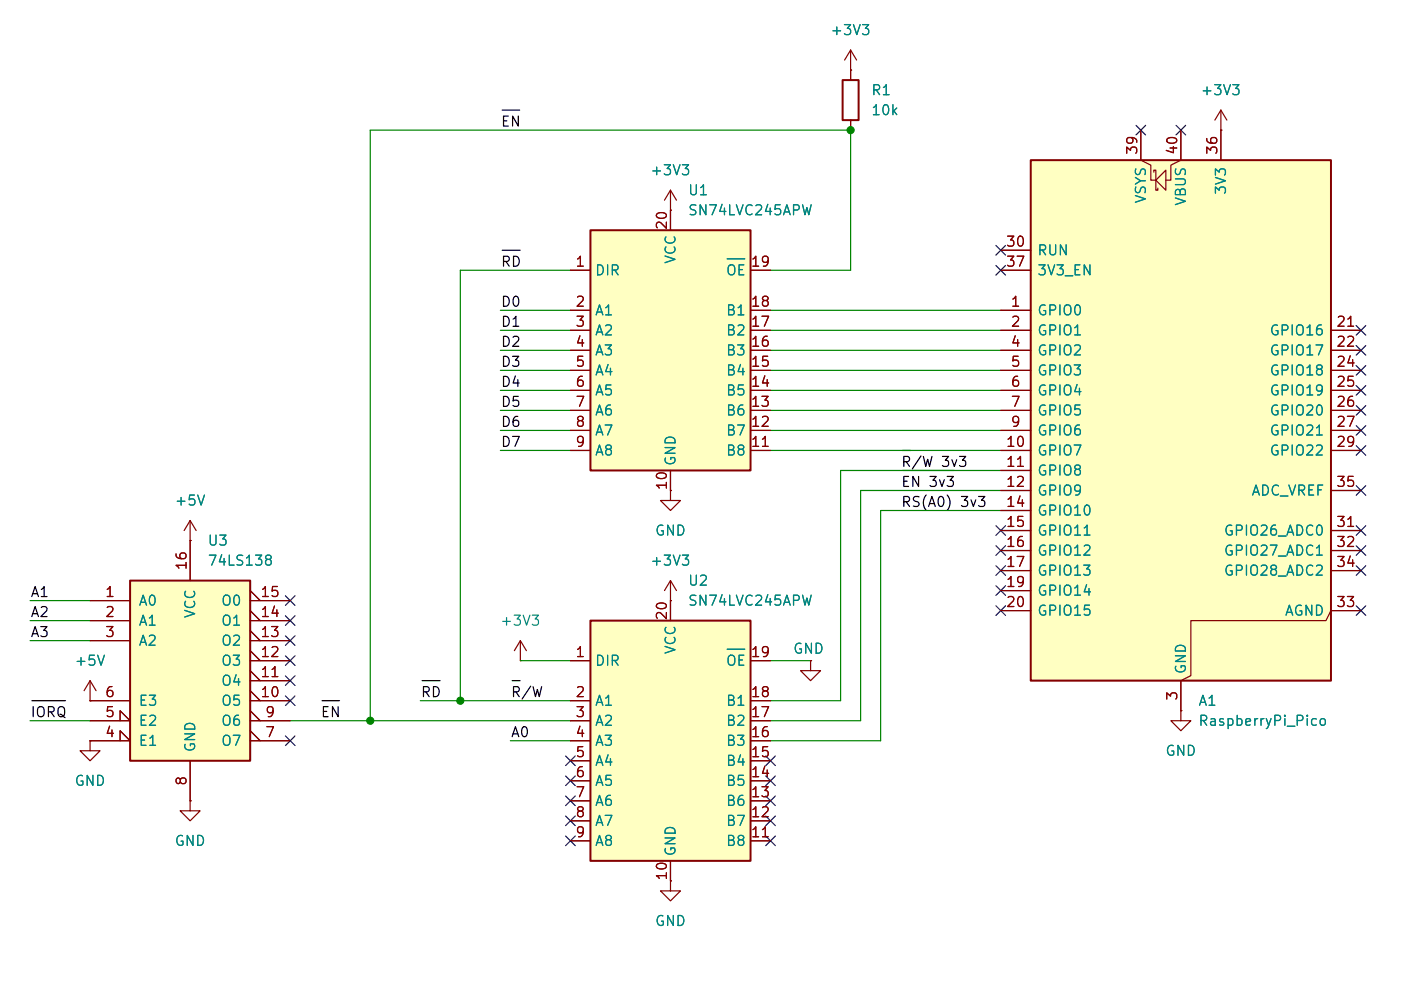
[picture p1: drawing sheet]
<svg xmlns="http://www.w3.org/2000/svg" width="178mm" height="127mm" viewBox="0 0 178 127" stroke-linecap="round" stroke-linejoin="round" font-family="sans-serif">
<g fill="none" stroke="#840000" stroke-width=".15">
<path d="M107.9 8.9h.1M107.9 6.4l-.7 1.2M107.9 6.4l.8 1.2M107.9 6.4v3.8M107.9 15.2v1.3M154.9 16.5h.1M154.9 14l-.7 1.2M154.9 14l.8 1.2M154.9 14v2.5M85.1 62.2v1.3h1.3l-1.3 1.3-1.3-1.3h1.3M85.1 62.2h.1M85.1 76.2h.1"/>
<path d="M85.1 73.7l-.8 1.2M85.1 73.7l.8 1.2M85.1 73.7v2.5M11.4 94v1.3h1.3l-1.3 1.2-1.2-1.2h1.2M11.4 94h.1M66 83.8h.1M66 81.3l-.7 1.3M66 81.3l.8 1.3M66 81.3v2.5M24.1 101.6v1.3h1.3l-1.3 1.2-1.2-1.2h1.2M24.1 101.6h.1"/>
</g>
<path d="M106.9 10.2h2.1v5h-2.1z" fill="none" stroke="#840000" stroke-width=".25"/>
<path d="M74.9 29.2h20.3v30.5h-20.3z" fill="#ffffc2"/>
<path d="M74.9 29.2h20.3v30.5h-20.3z" fill="none" stroke="#840000" stroke-width=".25"/>
<g fill="none" stroke="#840000" stroke-width=".15">
<path d="M72.4 34.3h2.5M72.4 39.4h2.5M85.1 26.7v2.5M95.2 34.3h2.6M95.2 39.4h2.6M72.4 41.9h2.5M72.4 44.5h2.5M72.4 47h2.5M72.4 49.5h2.5M72.4 52.1h2.5M72.4 54.6h2.5M72.4 57.2h2.5"/>
<path d="M85.1 59.7v2.5M95.2 41.9h2.6M95.2 44.5h2.6M95.2 47h2.6M95.2 49.5h2.6M95.2 52.1h2.6M95.2 54.6h2.6M95.2 57.2h2.6M11.4 88.9h.1M11.4 86.4l-.7 1.2M11.4 86.4l.8 1.2M11.4 86.4v2.5"/>
<path d="M85.1 111.8v1.2h1.3l-1.3 1.3-1.3-1.3h1.3M85.1 111.8h.1"/>
</g>
<path d="M92.3 32.8h2.2" fill="none" stroke="#008484" stroke-width=".15"/>
<path d="M16.5 73.7h15.2v22.8h-15.2z" fill="#ffffc2"/>
<path d="M16.5 73.7h15.2v22.8h-15.2z" fill="none" stroke="#840000" stroke-width=".25"/>
<g fill="none" stroke="#840000" stroke-width=".15">
<path d="M11.4 76.2h5.1M11.4 78.7h5.1M24.1 68.6h.1M24.1 66v7.7M24.1 66l-.7 1.3M24.1 66l.8 1.3M31.7 76.2h5.1M31.7 78.7h5.1M31.7 77.5l1.3 1.2M31.7 74.9l1.3 1.3M11.4 94h5.1l-1.3-1.3v1.3M11.4 91.4h5.1l-1.3-1.2v1.2"/>
<path d="M11.4 81.3h5.1M11.4 88.9h5.1M24.1 96.5v5.1M31.7 81.3h5.1M31.7 94h5.1M31.7 91.4h5.1M31.7 88.9h5.1M31.7 92.7l1.3 1.3M31.7 90.2l1.3 1.2M31.7 87.6l1.3 1.3M31.7 86.4h5.1M31.7 85.1l1.3 1.3"/>
<path d="M31.7 83.8h5.1M31.7 82.6l1.3 1.2M31.7 80l1.3 1.3M102.9 83.8v1.3h1.2l-1.2 1.3-1.3-1.3h1.3M102.9 83.8h.1M149.9 90.2v1.2h1.2l-1.2 1.3-1.3-1.3h1.3M149.9 90.2h.1"/>
</g>
<path d="M74.9 78.7h20.3v30.5h-20.3z" fill="#ffffc2"/>
<path d="M74.9 78.7h20.3v30.5h-20.3z" fill="none" stroke="#840000" stroke-width=".25"/>
<g fill="none" stroke="#840000" stroke-width=".15">
<path d="M85.1 26.7h.1M85.1 24.1v2.6M85.1 24.1l-.8 1.3M85.1 24.1l.8 1.3M85.1 76.2v2.5M72.4 83.8h2.5M72.4 88.9h2.5M72.4 91.4h2.5M72.4 94h2.5M72.4 96.5h2.5M72.4 99.1h2.5M95.2 83.8h2.6"/>
<path d="M95.2 88.9h2.6M95.2 91.4h2.6M95.2 94h2.6M95.2 96.5h2.6M95.2 99.1h2.6M72.4 101.6h2.5M72.4 104.1h2.5M72.4 106.7h2.5M85.1 109.2v2.6M95.2 101.6h2.6M95.2 104.1h2.6M95.2 106.7h2.6"/>
</g>
<path d="M92.3 82.4h2.2" fill="none" stroke="#008484" stroke-width=".15"/>
<path d="M130.8 20.3h38.1v66.1h-38.1z" fill="#ffffc2"/>
<path d="M130.8 20.3h38.1v66.1h-38.1z" fill="none" stroke="#840000" stroke-width=".25"/>
<g fill="none" stroke="#840000" stroke-width=".15">
<path d="M107.9 8.9h.1M107.9 8.9v1.3M107.9 15.2v1.3M144.8 16.5v3.8l1.2 .7v1.9h.7M149.9 16.5v3.8l-1.3 .7v1.9h-.6M154.9 16.5h.1M154.9 16.5v3.8M72.4 39.4h2.5M72.4 34.3h2.5M85.1 26.7h.1M85.1 26.7v2.5M95.2 39.4h2.6"/>
<path d="M95.2 34.3h2.6M127 39.4h3.8M127 31.8h3.8M127 34.3h3.8M146.4 21.8v-.2h.3v2.5h.2v-.2M146.7 22.9l1.3-1.3v2.5zM72.4 41.9h2.5M72.4 44.5h2.5M72.4 47h2.5M72.4 49.5h2.5M72.4 52.1h2.5M72.4 54.6h2.5"/>
<path d="M72.4 57.2h2.5M85.1 59.7v2.5M95.2 41.9h2.6M95.2 44.5h2.6M95.2 47h2.6M95.2 49.5h2.6M95.2 52.1h2.6M95.2 54.6h2.6M95.2 57.2h2.6M127 41.9h3.8M127 44.5h3.8M127 47h3.8"/>
<path d="M127 49.5h3.8M127 52.1h3.8M127 54.6h3.8M127 57.2h3.8M127 59.7h3.8M168.9 41.9h3.8M168.9 44.5h3.8M168.9 47h3.8M168.9 49.5h3.8M168.9 52.1h3.8M168.9 54.6h3.8M168.9 57.2h3.8"/>
<path d="M11.4 76.2h5.1M11.4 78.7h5.1M24.1 68.6h.1M24.1 68.6v5.1M31.7 76.2h5.1M31.7 78.7h5.1M31.7 77.5l1.3 1.2M31.7 74.9l1.3 1.3M85.1 76.2h.1M85.1 62.2h.1M85.1 76.2v2.5M127 62.2h3.8"/>
<path d="M127 64.8h3.8M127 67.3h3.8M127 69.9h3.8M127 72.4h3.8M127 74.9h3.8M127 77.5h3.8M168.9 62.2h3.8M168.9 67.3h3.8M168.9 69.9h3.8M168.9 72.4h3.8M172.7 77.5h-3.8l-.6 1.2h-17.2v7l-1.2 .7v3.8M11.4 94h5.1l-1.3-1.3v1.3"/>
<path d="M11.4 91.4h5.1l-1.3-1.2v1.2M11.4 88.9h.1M11.4 94h.1M11.4 88.9h5.1M11.4 81.3h5.1M24.1 96.5v5.1M31.7 83.8h5.1M31.7 88.9h5.1M31.7 91.4h5.1M31.7 94h5.1M31.7 81.3h5.1M31.7 92.7l1.3 1.3"/>
<path d="M31.7 90.2l1.3 1.2M31.7 87.6l1.3 1.3M31.7 86.4h5.1M31.7 85.1l1.3 1.3M31.7 82.6l1.3 1.2M31.7 80l1.3 1.3M72.4 83.8h2.5M72.4 88.9h2.5M72.4 91.4h2.5M72.4 94h2.5M72.4 96.5h2.5M72.4 99.1h2.5"/>
<path d="M95.2 83.8h2.6M95.2 88.9h2.6M95.2 91.4h2.6M95.2 94h2.6M95.2 96.5h2.6M95.2 99.1h2.6M102.9 83.8h.1M149.9 90.2h.1M24.1 101.6h.1M72.4 101.6h2.5M72.4 104.1h2.5M72.4 106.7h2.5"/>
<path d="M85.1 111.8h.1M85.1 109.2v2.6M95.2 101.6h2.6M95.2 104.1h2.6M95.2 106.7h2.6"/>
</g>
<path d="M63.7 14h2.3M63.7 31.7h2.3M114.5 59.7h6.6M114.5 57.1h1M4 88.9h4.3M40.9 88.9h2.2M53.6 86.4h2.3M65 86.4h1" fill="none" stroke="#000" stroke-width=".15"/>
<g fill="none" stroke="#008400" stroke-width=".15">
<path d="M63.5 39.4h8.9M72.4 34.3h-14v54.6M97.8 34.3h10.1v-17.8h-60.9v74.9M97.8 39.4h29.2M63.5 49.5h8.9M63.5 54.6h8.9M63.5 52.1h8.9M63.5 47h8.9M63.5 44.5h8.9M63.5 41.9h8.9M63.5 57.2h8.9M97.8 49.5h29.2"/>
<path d="M97.8 54.6h29.2M97.8 52.1h29.2M97.8 47h29.2M97.8 44.5h29.2M97.8 41.9h29.2M97.8 57.2h29.2M127 59.7h-20.3v29.2h-8.9M3.8 76.2h7.6M3.8 78.7h7.6M127 62.2h-17.8v29.2h-11.4M127 64.8h-15.2v29.2h-14M3.8 91.4h7.6"/>
<path d="M3.8 81.3h7.6M36.8 91.4h35.6M53.3 88.9h19.1M64.8 94h7.6M66 83.8h6.4M97.8 83.8h5.1"/>
</g>
<g fill="none" stroke="#000084" stroke-width=".15">
<path d="M144.2 15.9l1.2 1.2M145.4 15.9l-1.2 1.2M149.3 15.9l1.2 1.2M150.5 15.9l-1.2 1.2M126.4 31.1l1.2 1.3M126.4 33.7l1.2 1.2M127.6 31.1l-1.2 1.3M127.6 33.7l-1.2 1.2M172.1 48.9l1.2 1.2M172.1 46.4l1.2 1.2M172.1 54l1.2 1.2M172.1 41.3l1.2 1.2"/>
<path d="M172.1 43.8l1.2 1.3M172.1 56.5l1.2 1.3M172.1 51.5l1.2 1.2M173.3 48.9l-1.2 1.2M173.3 46.4l-1.2 1.2M173.3 54l-1.2 1.2M173.3 41.3l-1.2 1.2M173.3 43.8l-1.2 1.3M173.3 56.5l-1.2 1.3M173.3 51.5l-1.2 1.2M36.2 78.1l1.2 1.2M36.2 75.6l1.2 1.2"/>
<path d="M37.4 78.1l-1.2 1.2M37.4 75.6l-1.2 1.2M126.4 71.8l1.2 1.2M126.4 69.2l1.2 1.3M126.4 74.3l1.2 1.2M126.4 66.7l1.2 1.2M126.4 76.9l1.2 1.2M127.6 71.8l-1.2 1.2M127.6 69.2l-1.2 1.3M127.6 74.3l-1.2 1.2M127.6 66.7l-1.2 1.2M127.6 76.9l-1.2 1.2"/>
<path d="M172.1 69.2l1.2 1.3M172.1 76.9l1.2 1.2M172.1 66.7l1.2 1.2M172.1 61.6l1.2 1.2M172.1 71.8l1.2 1.2M173.3 69.2l-1.2 1.3M173.3 76.9l-1.2 1.2M173.3 66.7l-1.2 1.2M173.3 61.6l-1.2 1.2M173.3 71.8l-1.2 1.2M36.2 93.4l1.2 1.2M36.2 88.3l1.2 1.2"/>
<path d="M36.2 85.8l1.2 1.2M36.2 83.2l1.2 1.2M36.2 80.7l1.2 1.2M37.4 93.4l-1.2 1.2M37.4 88.3l-1.2 1.2M37.4 85.8l-1.2 1.2M37.4 83.2l-1.2 1.2M37.4 80.7l-1.2 1.2M71.8 95.9l1.2 1.2M71.8 98.5l1.2 1.2M73 95.9l-1.2 1.2M73 98.5l-1.2 1.2"/>
<path d="M97.2 98.5l1.2 1.2M97.2 95.9l1.2 1.2M98.4 98.5l-1.2 1.2M98.4 95.9l-1.2 1.2M71.8 106.1l1.2 1.2M71.8 103.5l1.2 1.2M71.8 101l1.2 1.2M73 106.1l-1.2 1.2M73 103.5l-1.2 1.2M73 101l-1.2 1.2M97.2 106.1l1.2 1.2M97.2 103.5l1.2 1.2"/>
<path d="M97.2 101l1.2 1.2M98.4 101l-1.2 1.2M98.4 106.1l-1.2 1.2M98.4 103.5l-1.2 1.2"/>
</g>
<path d="M92.3 32.8h2.2M92.3 82.4h2.2" fill="none" stroke="#008484" stroke-width=".15"/>
<g fill="#008400" stroke="#008400" stroke-width=".13">
<circle cx="47" cy="91.4" r=".46"/>
<circle cx="58.4" cy="88.9" r=".46"/>
<circle cx="107.9" cy="16.5" r=".46"/>
</g>
<g font-size="1.3" fill="#008484">
<text x="105.3" y="4.8">+3V3</text>
<text x="110.5" y="12.4">R1</text>
<text x="110.5" y="14.9">10k</text>
<text x="152.3" y="12.4">+3V3</text>
<text x="82.4" y="22.6">+3V3</text>
<text x="87.2" y="25.1">U1</text>
<text x="87.2" y="27.6">SN74LVC245APW</text>
<text x="145.7" y="25.9" transform="rotate(-90 145.7 25.9)">VSYS</text>
<text x="150.8" y="26.2" transform="rotate(-90 150.8 26.2)">VBUS</text>
<text x="155.9" y="24.8" transform="rotate(-90 155.9 24.8)">3V3</text>
<text x="75.4" y="35.3">DIR</text>
<text x="86.1" y="33.6" transform="rotate(-90 86.1 33.6)">VCC</text>
<text x="92" y="35.3">OE</text>
<text x="131.5" y="32.7">RUN</text>
<text x="131.5" y="35.3">3V3_EN</text>
<text x="75.4" y="40.3">A1</text>
<text x="92" y="40.3">B1</text>
<text x="131.5" y="40.3">GPIO0</text>
<text x="75.4" y="42.9">A2</text>
<text x="75.4" y="45.4">A3</text>
<text x="75.4" y="48">A4</text>
<text x="92" y="48">B4</text>
<text x="92" y="45.4">B3</text>
<text x="92" y="42.9">B2</text>
<text x="131.5" y="42.9">GPIO1</text>
<text x="131.5" y="45.4">GPIO2</text>
<text x="131.5" y="48">GPIO3</text>
<text x="161" y="42.9">GPIO16</text>
<text x="161" y="45.4">GPIO17</text>
<text x="161" y="48">GPIO18</text>
<text x="75.4" y="50.5">A5</text>
<text x="75.4" y="53">A6</text>
<text x="92" y="53">B6</text>
<text x="92" y="50.5">B5</text>
<text x="131.5" y="50.5">GPIO4</text>
<text x="131.5" y="53">GPIO5</text>
<text x="161" y="50.5">GPIO19</text>
<text x="161" y="53">GPIO20</text>
<text x="75.4" y="55.6">A7</text>
<text x="75.4" y="58.1">A8</text>
<text x="86.1" y="59.2" transform="rotate(-90 86.1 59.2)">GND</text>
<text x="92" y="58.1">B8</text>
<text x="92" y="55.6">B7</text>
<text x="131.5" y="55.6">GPIO6</text>
<text x="131.5" y="58.1">GPIO7</text>
<text x="161" y="55.6">GPIO21</text>
<text x="161" y="58.1">GPIO22</text>
<text x="22.1" y="64.5">+5V</text>
<text x="131.5" y="60.7">GPIO8</text>
<text x="131.5" y="63.2">GPIO9</text>
<text x="131.5" y="65.7">GPIO10</text>
<text x="158.7" y="63.2">ADC_VREF</text>
<text x="26.3" y="69.5">U3</text>
<text x="83" y="68.3">GND</text>
<text x="131.5" y="68.3">GPIO11</text>
<text x="131.5" y="70.8">GPIO12</text>
<text x="155.2" y="68.3">GPIO26_ADC0</text>
<text x="155.2" y="70.8">GPIO27_ADC1</text>
<text x="17.5" y="77.2">A0</text>
<text x="26.3" y="72.1">74LS138</text>
<text x="28" y="77.2">O0</text>
<text x="82.4" y="72.1">+3V3</text>
<text x="87.2" y="74.6">U2</text>
<text x="87.2" y="77.2">SN74LVC245APW</text>
<text x="131.5" y="73.4">GPIO13</text>
<text x="131.5" y="75.9">GPIO14</text>
<text x="155.2" y="73.4">GPIO28_ADC2</text>
<text x="17.5" y="79.7">A1</text>
<text x="17.5" y="82.2">A2</text>
<text x="25.1" y="78.5" transform="rotate(-90 25.1 78.5)">VCC</text>
<text x="28" y="82.2">O2</text>
<text x="28" y="79.7">O1</text>
<text x="63.4" y="79.7">+3V3</text>
<text x="86.1" y="83.1" transform="rotate(-90 86.1 83.1)">VCC</text>
<text x="100.6" y="83.3">GND</text>
<text x="131.5" y="78.4">GPIO15</text>
<text x="163" y="78.4">AGND</text>
<text x="9.4" y="84.8">+5V</text>
<text x="17.5" y="89.9">E3</text>
<text x="28" y="89.9">O5</text>
<text x="28" y="87.3">O4</text>
<text x="28" y="84.8">O3</text>
<text x="75.4" y="84.8">DIR</text>
<text x="75.4" y="89.9">A1</text>
<text x="92" y="89.9">B1</text>
<text x="92" y="84.8">OE</text>
<text x="150.8" y="85.6" transform="rotate(-90 150.8 85.6)">GND</text>
<text x="152" y="89.9">A1</text>
<text x="17.5" y="94.9">E1</text>
<text x="17.5" y="92.4">E2</text>
<text x="25.1" y="95.5" transform="rotate(-90 25.1 95.5)">GND</text>
<text x="28" y="94.9">O7</text>
<text x="28" y="92.4">O6</text>
<text x="75.4" y="92.4">A2</text>
<text x="75.4" y="94.9">A3</text>
<text x="92" y="94.9">B3</text>
<text x="92" y="92.4">B2</text>
<text x="152" y="92.4">RaspberryPi_Pico</text>
<text x="9.4" y="100">GND</text>
<text x="75.4" y="97.5">A4</text>
<text x="75.4" y="100">A5</text>
<text x="92" y="100">B5</text>
<text x="92" y="97.5">B4</text>
<text x="147.8" y="96.2">GND</text>
<text x="22.1" y="107.6">GND</text>
<text x="75.4" y="102.6">A6</text>
<text x="75.4" y="105.1">A7</text>
<text x="75.4" y="107.6">A8</text>
<text x="92" y="107.6">B8</text>
<text x="92" y="105.1">B7</text>
<text x="92" y="102.6">B6</text>
<text x="86.1" y="108.7" transform="rotate(-90 86.1 108.7)">GND</text>
<text x="83" y="117.8">GND</text>
</g>
<g font-size="1.3">
<text x="63.5" y="16.4">EN</text>
<text x="63.5" y="34.2">RD</text>
<text x="63.5" y="41.8">D1</text>
<text x="63.5" y="39.2">D0</text>
<text x="63.5" y="44.3">D2</text>
<text x="63.5" y="46.9">D3</text>
<text x="63.5" y="49.4">D4</text>
<text x="63.5" y="51.9">D5</text>
<text x="63.5" y="57">D7</text>
<text x="63.5" y="54.5">D6</text>
<text x="114.3" y="59.6">R/W 3v3</text>
<text x="114.3" y="64.6">RS(A0) 3v3</text>
<text x="114.3" y="62.1">EN 3v3</text>
<text x="3.8" y="76.1">A1</text>
<text x="3.8" y="78.6">A2</text>
<text x="3.8" y="81.2">A3</text>
<text x="53.3" y="88.8">RD</text>
<text x="64.7" y="88.8">R/W</text>
<text x="3.8" y="91.3">IORQ</text>
<text x="40.6" y="91.3">EN</text>
<text x="64.7" y="93.9">A0</text>
</g>
<g font-size="1.3" fill="#840000">
<text x="144.6" y="19.8" transform="rotate(-90 144.6 19.8)">39</text>
<text x="149.7" y="19.8" transform="rotate(-90 149.7 19.8)">40</text>
<text x="154.8" y="19.8" transform="rotate(-90 154.8 19.8)">36</text>
<text x="85" y="29.3" transform="rotate(-90 85 29.3)">20</text>
<text x="72.9" y="34.2">1</text>
<text x="95.2" y="34.2">19</text>
<text x="127.6" y="31.6">30</text>
<text x="127.6" y="34.2">37</text>
<text x="72.9" y="39.2">2</text>
<text x="72.9" y="41.8">3</text>
<text x="95.2" y="41.8">17</text>
<text x="95.2" y="39.2">18</text>
<text x="128.2" y="39.2">1</text>
<text x="128.2" y="41.8">2</text>
<text x="169.5" y="41.8">21</text>
<text x="72.9" y="44.3">4</text>
<text x="72.9" y="46.9">5</text>
<text x="95.2" y="46.9">15</text>
<text x="95.2" y="44.3">16</text>
<text x="128.2" y="44.3">4</text>
<text x="128.2" y="46.9">5</text>
<text x="169.5" y="44.3">22</text>
<text x="169.5" y="46.9">24</text>
<text x="72.9" y="49.4">6</text>
<text x="72.9" y="51.9">7</text>
<text x="95.2" y="51.9">13</text>
<text x="95.2" y="49.4">14</text>
<text x="128.2" y="49.4">6</text>
<text x="128.2" y="51.9">7</text>
<text x="169.5" y="49.4">25</text>
<text x="169.5" y="51.9">26</text>
<text x="72.9" y="54.5">8</text>
<text x="72.9" y="57">9</text>
<text x="95.2" y="57">11</text>
<text x="95.2" y="54.5">12</text>
<text x="127.6" y="57">10</text>
<text x="127.6" y="59.6">11</text>
<text x="128.2" y="54.5">9</text>
<text x="169.5" y="54.5">27</text>
<text x="169.5" y="57">29</text>
<text x="85" y="62.3" transform="rotate(-90 85 62.3)">10</text>
<text x="127.6" y="62.1">12</text>
<text x="127.6" y="64.6">14</text>
<text x="169.5" y="62.1">35</text>
<text x="127.6" y="67.2">15</text>
<text x="127.6" y="69.7">16</text>
<text x="169.5" y="67.2">31</text>
<text x="169.5" y="69.7">32</text>
<text x="13.2" y="76.1">1</text>
<text x="24" y="72.5" transform="rotate(-90 24 72.5)">16</text>
<text x="33" y="76.1">15</text>
<text x="127.6" y="72.3">17</text>
<text x="127.6" y="74.8">19</text>
<text x="127.6" y="77.3">20</text>
<text x="169.5" y="77.3">33</text>
<text x="169.5" y="72.3">34</text>
<text x="13.2" y="78.6">2</text>
<text x="13.2" y="81.1">3</text>
<text x="33" y="83.7">12</text>
<text x="33" y="81.1">13</text>
<text x="33" y="78.6">14</text>
<text x="72.9" y="83.7">1</text>
<text x="85" y="78.8" transform="rotate(-90 85 78.8)">20</text>
<text x="95.2" y="83.7">19</text>
<text x="13.2" y="88.8">6</text>
<text x="33" y="88.8">10</text>
<text x="33" y="86.2">11</text>
<text x="72.9" y="88.8">2</text>
<text x="95.2" y="88.8">18</text>
<text x="149.7" y="89" transform="rotate(-90 149.7 89)">3</text>
<text x="13.2" y="93.8">4</text>
<text x="13.2" y="91.3">5</text>
<text x="33.6" y="93.8">7</text>
<text x="33.6" y="91.3">9</text>
<text x="72.9" y="91.3">3</text>
<text x="72.9" y="93.8">4</text>
<text x="95.2" y="93.8">16</text>
<text x="95.2" y="91.3">17</text>
<text x="24" y="99.8" transform="rotate(-90 24 99.8)">8</text>
<text x="72.9" y="96.4">5</text>
<text x="72.9" y="98.9">6</text>
<text x="72.9" y="101.5">7</text>
<text x="95.2" y="101.5">13</text>
<text x="95.2" y="98.9">14</text>
<text x="95.2" y="96.4">15</text>
<text x="72.9" y="104">8</text>
<text x="72.9" y="106.5">9</text>
<text x="95.2" y="106.5">11</text>
<text x="95.2" y="104">12</text>
<text x="85" y="111.8" transform="rotate(-90 85 111.8)">10</text>
</g>
</svg>
